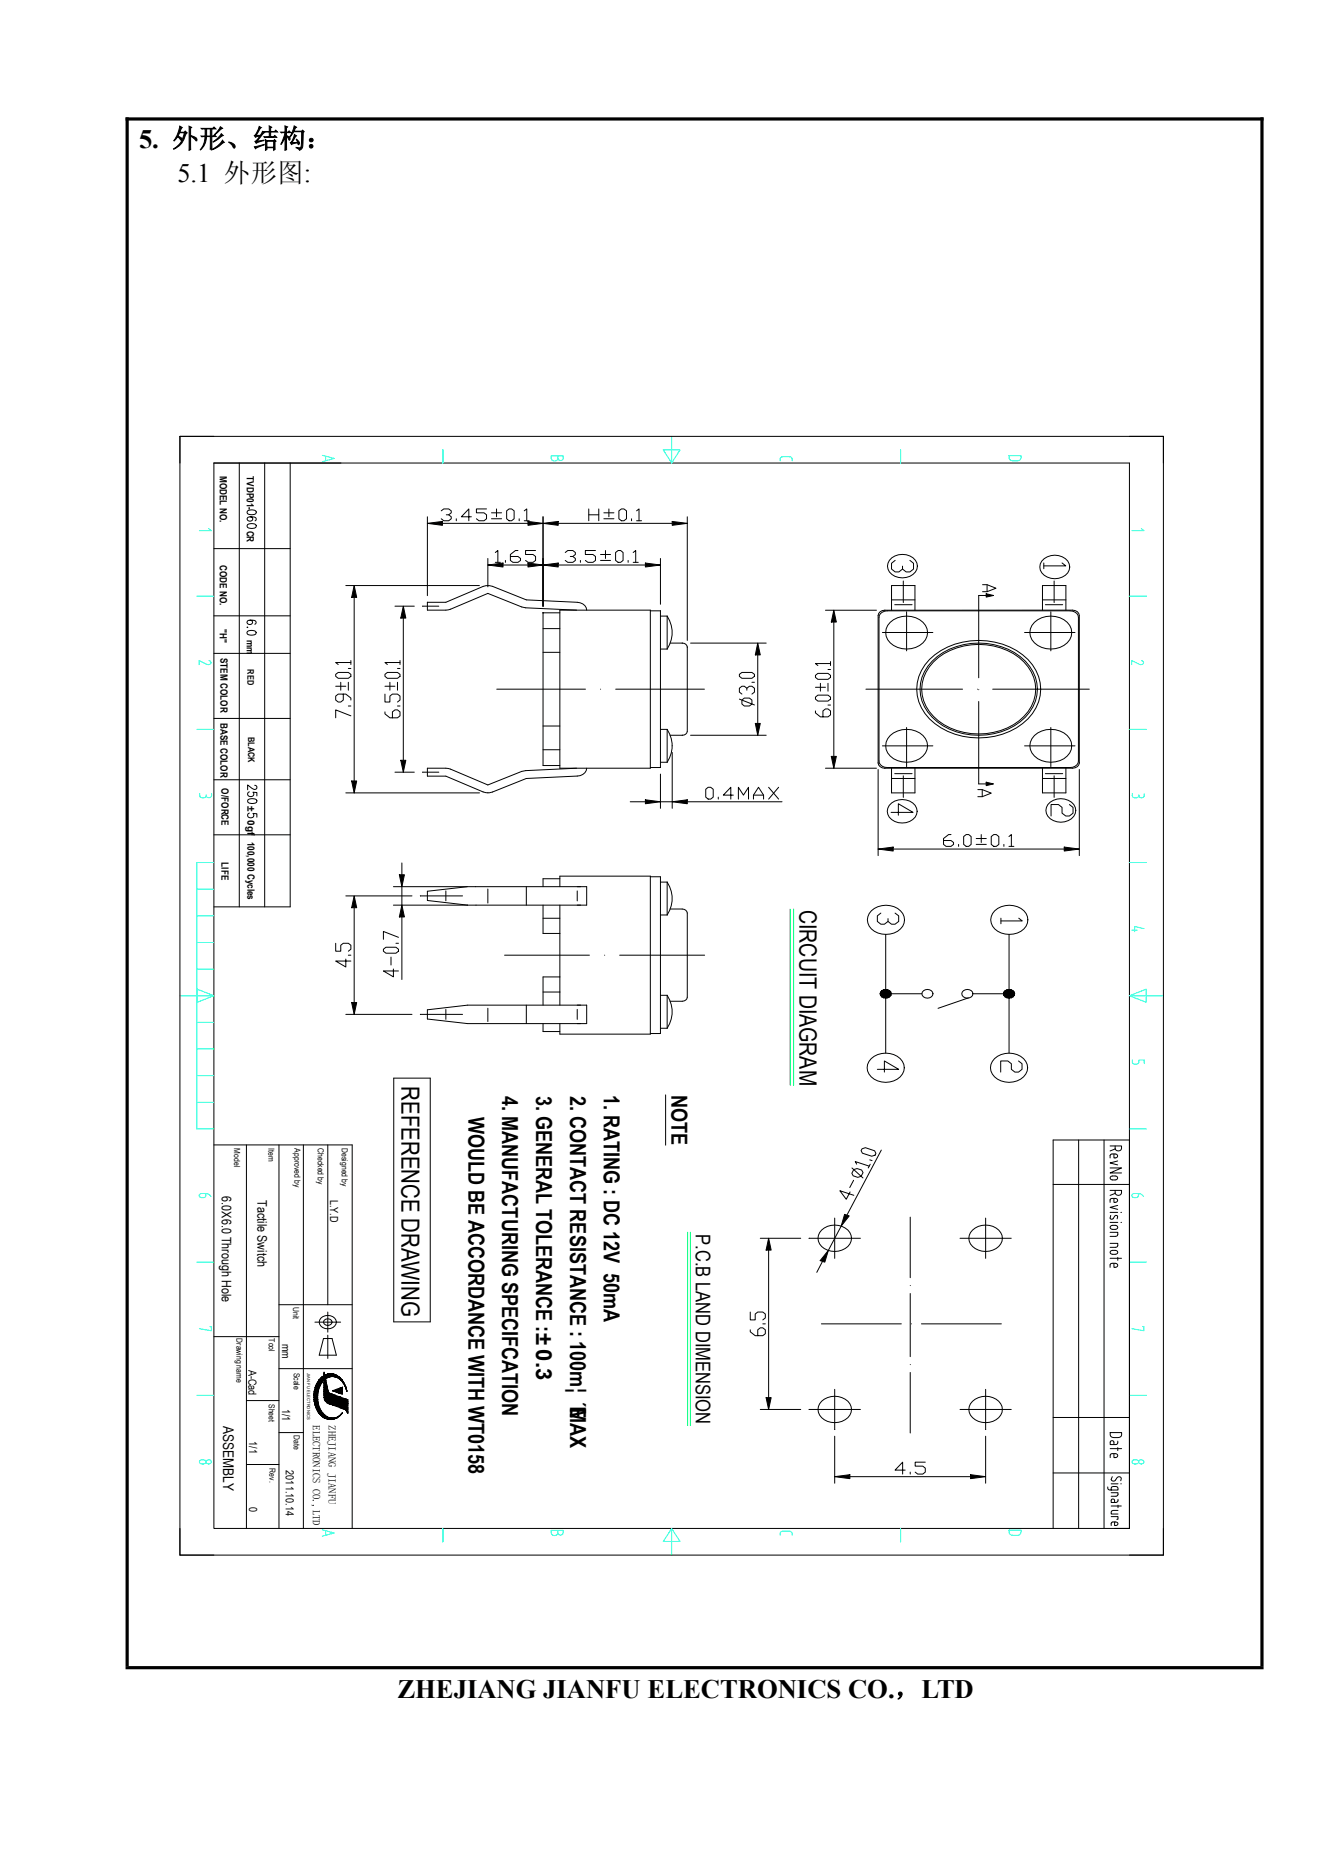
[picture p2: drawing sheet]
<svg xmlns="http://www.w3.org/2000/svg" width="210mm" height="297mm" viewBox="0 0 210 297" stroke-linecap="round" stroke-linejoin="round" font-family="sans-serif">
<g fill="none" stroke="#000" stroke-width=".16">
<path d="M28.6 69.4h156.4v177.9h-156.4zM34 73.6h145.6v169.4h-145.6zM38 73.6v70.6M42.1 73.6v70.6M46.1 73.6v70.6h-12.1M179.6 69.4h5.4v4.2M34 87.2h12.1M34 97.9h12.1M39.4 81.2l.5-.1a.68 .68 0 0 1 .8 .3v.1a.95 .95 0 0 1-1.4 0zM39.4 83.4l.5-.1a.68 .68 0 0 1 .8 .3v.1a.95 .95 0 0 1-1.4 0zM39.4 99.7h-.1v.1M39.8 98.6a.35 .35 0 0 1 .3 .2 .35 .35 0 0 1 0 .3 .4 .4 0 0 1-.6 .2 .4 .4 0 0 1 0-.7h.3a.68 .68 0 0 1 .9 .4l-.2 .2"/>
<path d="M39.8 82.2l.3 .1a.31 .31 0 0 1-.1 .5l-.3 .1a.39 .39 0 0 1-.4-.4 .93 .93 0 0 1 1.4 0l-.2 .3M55 93.1h21.2M56.3 93.1l.4 1.9h-.8zM56.3 95v29.2M62.8 96.4h3.1M64.1 96.4l.4 1.9h-.8zM64.1 98.3v22.6M67.2 96.4h2.6M67.9 83.2l2.4-.3v.6zM67.9 83.2h.1M67.9 82.2v12.5M70.1 81.2l.4-.3h.8l.4 .3v.3l-.4 .4h-.3"/>
<path d="M70.3 83.2h13.6M71.3 81.9l.4 .3v.3l-.4 .3h-.8l-.4-.3M72.5 82.5v.3M74.9 82.2h-1.6l1.2-1.3v1.9M77.3 80.9h-1.6v.6h1.2l.4 .4v.6l-.4 .3h-.8l-.4-.3M77.5 93.1h.1M77.6 94.3l-6.3 2.7h-3.4v-1.2h3l6.4-2.7 1 .1 5.4 2.2 8.1 .4a1.46 1.46 0 0 1 1.5 1.2M77.6 89.8l2.4-.3v.7zM77.6 89.8h.1M77.6 88.8v4.5M77.6 94.3l5.3 2.2 .7 .1 8.1 .4M77.6 94.3h.1"/>
<path d="M78.1 82.5h1.6M78.1 81.5h1.6M78.7 87.8l.4-.3v1.9M78.7 89.4h.8M78.9 80.9v1.3M80 89.8h3.9M80.4 89.1v.3M80.5 81.2l.4-.3h.4l.4 .3v1.3l-.4 .3h-.4l-.4-.3zM82.3 87.5h-.4l-.8 .7v.9l.4 .3h.8l.4-.3v-.3l-.4-.3h-1.2M82.5 82.5v.3M83.3 81.2l.4-.3v1.9M83.3 82.8h.8"/>
<path d="M83.9 82.9l2.4 .3-2.4 .3zM83.9 89.5l2.4 .3-2.4 .4zM85.1 87.5h-1.5v.7h1.1l.4 .3v.6l-.4 .3h-.7l-.4-.3M86.3 83.2l2.4-.3v.6zM86.3 89.8l2.4-.3v.7zM86.3 82.2v14.2M86.3 99.9h2.7M88.7 83.2h18.2M88.7 89.8h13.9M89 97.4h-2.7v24.3h2.7M89 97h14.4v25.1h-14.4zM89.9 87.8l.4-.3h.8l.4 .3v.4l-.4 .3h-.4"/>
<path d="M91.1 88.5l.4 .3v.3l-.4 .3h-.8l-.4-.3M92.3 89.1v.3M93.6 80.9v1.9M93.6 81.9h1.6M94.7 87.5h-1.6v.7h1.2l.4 .3v.6l-.4 .3h-.8l-.4-.3M95.2 80.9v1.9M95.5 89.1h1.6M95.5 88.2h1.6M96 82.5h1.6M96 81.5h1.6M96.3 87.5v1.3M96.8 80.9v1.3"/>
<path d="M97.9 87.8l.4-.3h.4l.4 .3v1.3l-.4 .3h-.4l-.4-.3zM98.4 81.2l.4-.3h.4l.4 .3v1.3l-.4 .3h-.4l-.4-.3zM99.9 89.1v.3M100.4 82.5v.3M100.7 87.8l.4-.3v1.9M100.7 89.4h.8M101.2 81.2l.4-.3v1.9M101.2 82.8h.8M102.6 89.5l2.4 .3-2.4 .4zM103.4 97.1h1.6v24.9h-1.6M105 88.8v7.3M105 89.8h.1"/>
<path d="M105 98h1.1M106.1 98a4.7 4.7 0 0 1 0 5.2M106.1 98v5.2M106.9 82.9l2.4 .3-2.4 .3zM109.3 82.2v19.6M109.3 83.2h.1M131.2 97h8.1M132.6 97l.4 1.9h-.8zM132.6 98.9v21.4M140 97.5l.7-.3 .4-.1h29a1.25 1.25 0 0 1 1.3 1.1v22.8a1.15 1.15 0 0 1-1.3 1h-29a1.22 1.22 0 0 1-1.4-1v-22.8zM141.5 98.9a3.8 3.8 0 0 1 5.6 .5 2.38 2.38 0 0 1-1.5 3.5 3.6 3.6 0 0 1-4.7-1.7 2.18 2.18 0 0 1 .6-2.3zM141.7 97v-3.9h3.8v3.9"/>
<path d="M141.7 95.4h3.8M141.8 88.7a2.66 2.66 0 0 1 4 .8 1.87 1.87 0 0 1-1.7 2.3 2.34 2.34 0 0 1-3-1.8l.3-.9zM142.2 96.1h2.8M142.3 89.1l-.6 .5v.9l.6 .4h.6l.6-.4M143.6 92.4v3.4M144.1 97.3v6.2M144.7 89.1l.5 .5v.9l-.5 .4h-.6l-.6-.4v-.5M156.2 93h.7l1.4 .5-1.4 .6h-.7M156.8 94.4l1.1 .3-1.1 .2zM156.8 94.7h-1.2v13.1M156.9 93v1.1M164.5 98.9a3.8 3.8 0 0 1 5.6 .5 2.38 2.38 0 0 1-1.6 3.5 3.6 3.6 0 0 1-4.7-1.7 2.18 2.18 0 0 1 .7-2.3z"/>
<path d="M165.6 89.2a2.65 2.65 0 0 1 4.4 .5 1.85 1.85 0 0 1-1.7 2.2 2.54 2.54 0 0 1-2.9-1.3v-.9zM165.7 97v-3.9h3.8v3.9M165.7 95.4h3.8M165.9 89.5v.9M166.2 96.1h2.7M167.1 97.3v6.2M167.6 92.4v3.4M168.8 89.5l.6 .5h-3.5M34 114.2h12.1M34 103.9h12.1M39.3 100.4l.6-.2a.64 .64 0 0 1 .8 .5 .95 .95 0 0 1-1.4 0zM53.4 107.2l.4-.3h1.6l.4 .3v.3l-.4 .3h-1.6l-.4-.3z"/>
<path d="M53.4 109.1h1.6M54.2 108.5v1.2M54.6 110.4v.9l-.4 .3h-.4l-.4-.3v-.6l.4-.3h1.2l.8 .6v.3M55.4 112.3h.4M55.4 106.3h.4M55.4 108.5v1.2M55.8 113.8l-2.4-.9v1.2M55.8 105.3h-2.4l.4 .4M55.8 105v.7M61.2 113.2v.3l.8 .6h1.2l.4-.3v-.6l-.4-.3h-.4l-.4 .3v.9M61.2 110.4v1.2h.8v-.9l.4-.3h.8l.4 .3v.6l-.4 .3M61.2 107.2l.4-.3h1.6l.4 .3v.3l-.4 .3h-1.6l-.4-.3z"/>
<path d="M61.2 109.1h1.6M62 108.5v1.2M63.2 112.3h.4M63.2 108.5v1.2M63.2 106.3h.4M63.6 105.3h-2.4l.4 .4M63.6 105v.7M79 109.6h14.1M86.3 103.7h2.7M86.3 115.4h2.7M86.3 119.2h2.7M95.5 109.6h.1"/>
<path d="M97.9 109.6h14.1M105 116h1.1M105 103.2h1.1M106.1 116a4.7 4.7 0 0 1 0 5.2M106.1 116v5.2M106.5 102.3h2a.74 .74 0 0 1 .8 .6M106.9 119.6v8.9M106.9 118.6h.1M109.3 102.9v13.4a.74 .74 0 0 1-.8 .6h-2M109.3 102.9h.1M109.8 102.3h12M109.8 116.9h12"/>
<path d="M117.5 107.2l.4-.3h1.6l.4 .3v.3l-.4 .3h-1.6l-.4-.3zM117.5 111.2l2.4 .9M117.9 111.3l.4-.3h.8l.4 .3v.6l-.4 .4h-.8l-.4-.4zM118.7 109.7v-.3l-.4-.3h-.4l-.4 .3v.6l.4 .4M118.7 109.4l.4-.3h.4l.4 .3v.6l-.4 .4M119.5 108.5h.4M120.1 115h.8l-.4 1.9zM120.5 102.3l.4 1.8h-.8zM120.5 104.1v10.9M129.6 113v.3l.8 .7h1.2l.4-.3v-.7l-.4-.3h-.4l-.4 .3v1M129.6 110.8l.4-.3h1.6l.4 .3v.4l-.4 .3h-1.6l-.4-.3zM129.6 107.4l.4-.3h1.6l.4 .3v.3l-.4 .3h-1.6l-.4-.3z"/>
<path d="M129.6 109.3h1.6M130.4 108.6v1.3M131.6 112.1h.4M131.6 108.6v1.3M131.6 106.4h.4M132 105.5h-2.4l.4 .3M132 105.2v.6M137.7 109.6h15.3M140.3 118.6h8M140.3 100.6h8M141.5 116.9a3.9 3.9 0 0 1 5.6 .6 2.37 2.37 0 0 1-1.5 3.4 3.6 3.6 0 0 1-4.7-1.7 2.22 2.22 0 0 1 .6-2.3zM144.1 115.7v6.2"/>
<path d="M147.8 104.9a11.6 11.6 0 0 1 15.6 0 6.6 6.6 0 0 1-.8 10.2 11.7 11.7 0 0 1-14.8-.8 6.5 6.5 0 0 1 0-9.4zM148.2 105.1a11 11 0 0 1 14.8 0 6.2 6.2 0 0 1-.8 9.7 11.1 11.1 0 0 1-14-.8 6.1 6.1 0 0 1 0-8.9zM148.4 105.2a10.7 10.7 0 0 1 14.4 0 6 6 0 0 1-.8 9.4 10.8 10.8 0 0 1-13.6-.7 5.9 5.9 0 0 1 0-8.7zM155.4 109.6h.1M155.6 111.5v13.1h1.2M155.6 109.7h.1M157.8 109.6h15.4M162.9 118.6h8M162.9 100.6h8M164.5 116.9a3.9 3.9 0 0 1 5.6 .6 2.37 2.37 0 0 1-1.6 3.4 3.6 3.6 0 0 1-4.7-1.7 2.22 2.22 0 0 1 .7-2.3zM167.1 115.7v6.2M34 132.7h12.1"/>
<path d="M34 124h12.1M39.4 127.1l.6-.1a.63 .63 0 0 1 .8 .4 .97 .97 0 0 1-1.4 0zM39.6 125.9a.4 .4 0 0 0-.2 .5 .4 .4 0 0 0 .5 .3 .39 .39 0 0 0 .4-.3 .39 .39 0 0 0-.1-.4h.6v.5M39.6 129.3a.4 .4 0 0 0-.2 .5 .4 .4 0 0 0 .5 .2 .39 .39 0 0 0 .4-.2 .39 .39 0 0 0-.1-.5l.6 .1v.5M40.5 124.9l.3 .2v.2l-.2 .2-.5-.1-.7-.6v.8M55 126.1h21.2M55.9 124.2h.8l-.4 1.9zM62.8 122.8h3.1M63.5 139.1h.8l-.4 1.9zM63.7 120.9h.8l-.4 1.9zM63.9 137.2v1.9M67.2 122.8h2.6"/>
<path d="M77.6 126.1h.1M89 139.7h-2.7v1.3M91.7 122.1l-8.1 .4-.7 .1-5.3 2.2-6.3-2.6-3.4-.1v1.3h3l5.9 2.5 1 .2 5.9-2.3 8.1-.4a1.46 1.46 0 0 0 1.5-1.3M100.2 127.5h2.4M102.6 127.2l2.4 .3-2.4 .3zM103.4 139.4h1.6v24.9h-1.6M105 123.1v5.4M105 127.5h1.9M105 121.2h1.1M106.9 127.5l2.4-.3v.6zM109.3 127.5h15M112.2 125.5l.4-.3h.4l.4 .3v1.2l-.4 .4h-.4l-.4-.4z"/>
<path d="M114.2 126.7v.4M116.6 126.4h-1.6l1.2-1.2v1.9M117.4 127.1v-1.9l.8 1.2 .8-1.2v1.9M119.8 127.1v-.7l.8-1.2 .8 1.2v.7M119.8 126.4h1.6M122.2 125.2l1.6 1.9M123.8 125.2l-1.6 1.9M131.2 122.1h8.1M132.2 120.3h.8l-.4 1.8zM139.6 135l2.4-.3v.6zM139.6 121.3v-23.4a.98 .98 0 0 1 1.1-.9h29.8a.98 .98 0 0 1 1.1 .8v23.5M139.6 121.3a.98 .98 0 0 0 1.1 .8h29.8a.98 .98 0 0 0 1.1-.8"/>
<path d="M139.6 122.3v13.7M139.6 135h.1M139.6 121.3h.1M141.4 128.1a2.65 2.65 0 0 1 4.3 .4 1.86 1.86 0 0 1-1.7 2.3 2.36 2.36 0 0 1-2.9-1.8zM141.7 129.2h3.5l-2.4-1.4v1.8M141.7 122.1v4h3.8v-4M141.7 123.8h3.8M142 135h27.2M142.2 123h2.8M143.6 123.3v3.5M151.2 132.7h-.4l-.8 .6v1l.4 .3h.8l.4-.3v-.3l-.4-.4h-1.2M152.4 134.3v.3"/>
<path d="M153.2 133l.4-.3h.4l.4 .3v1.3l-.4 .3h-.4l-.4-.3zM155.2 134.3h1.6M155.2 133.3h1.6M155.5 125.5h.7l1.4 .6-1.4 .6h-.7M156 132.7v1.3M156.2 125.5v1.2M156.8 124.4l1.1 .2-1.1 .3zM157.6 133l.4-.3h.4l.4 .3v1.3l-.4 .3h-.4l-.4-.3zM159.6 134.3v.3M160.4 133l.4-.3v1.9M160.4 134.6h.8M165.7 122.1v4h3.8v-4"/>
<path d="M165.7 123.8h3.8M166.2 123h2.7M166.6 127.9a2.65 2.65 0 0 1 4.3 .5 1.86 1.86 0 0 1-1.6 2.3 2.36 2.36 0 0 1-3-1.8zM167.6 123.3v3.5M169.2 134.7l2.4 .3-2.4 .3zM170 127.9l.6 .5v.9l-.6 .4h-.6l-.6-.4v-.9l-.5-.5h-1.2v1.8M171.6 122.3v13.7M171.6 121.3h.1M53.4 150v1.2h.8v-.9l.4-.3h.8l.4 .3v.6l-.4 .3M55 152.5v1.2l-1.6-.9h2.4M55 142.4h10.5M55.4 151.9h.4"/>
<path d="M55.9 159.4h.8l-.4 1.9zM56.3 142.4l.4 1.9h-.8zM56.3 144.3v15.1M61 150.9l.4-.3h1.5l.4 .3v.3l-.4 .4h-1.5l-.4-.4zM62.2 152.2v1.2M62.5 154.1v1.2l-1.5-.9h2.3M62.5 141h11.8M62.5 143.9h30.8v-2.9h-19l-6.4 .7v1.5l6.4 .7M62.9 150h.4M63.3 149l-2.3-.9v1.2M63.9 143.9l.4 1.9h-.8zM63.9 141v2.9"/>
<path d="M63.9 145.8v9.9M66.8 142.4h6.7M70.9 141.7v1.5M77.6 141.3v2.3M80.2 151.9h13.5M83.7 141v2.9M83.7 159.8v2.9M86.3 143.9v4.5h2.7M86.3 146h2.7M86.3 157.7h2.7M89 155.3h-2.7v4.5M89 141v-1.7h14.4v25.1h-14.4v-1.7"/>
<path d="M89 143.9v15.9M91.8 141.7v1.5M96.1 151.9h.1M98.5 151.9h13.5M105 140.3h1.1M105 145.5h1.1M105 158.2h1.1M106.1 140.3a4.7 4.7 0 0 1 0 5.2M106.1 158.2a4.7 4.7 0 0 1 0 5.3M106.1 140.3v5.2M106.1 158.2v5.3M106.5 144.5h2a.76 .76 0 0 1 .8 .7v13.4a.77 .77 0 0 1-.8 .6h-2"/>
<path d="M138.5 144.8a3.4 3.4 0 0 1 5 .4 2.12 2.12 0 0 1-1.4 3.1 3.2 3.2 0 0 1-4.1-1.5 1.98 1.98 0 0 1 .5-2zM139.9 158h.9l-.8 .3zM140 157.7l.8 .3h-.9zM140 158.3l.8-.3-.6 .5zM140 145.2l-.5 .4v.9l.5 .4h.6l.6-.4M140.2 157.5l.3-.1 .3 .6zM140.2 157.5l.6 .5-.8-.3zM140.2 158.5l.6-.5-.3 .6zM140.5 157.4l.3-.1v.7zM140.8 158l.3 .6-.3 .1zM140.8 158l.6 .5-.3 .1zM140.8 158l.8 .3-.2 .2z"/>
<path d="M140.8 158h.9l-.1 .3zM140.8 158l.8-.3 .1 .3zM140.8 158l.6-.5 .2 .2zM140.8 157.3l.3 .1-.3 .6zM140.8 158v.7l-.3-.1zM140.8 158h5.8M140.8 148.6v18.8M141.1 157.4l.3 .1-.6 .5zM142.3 145.2l.6 .4v.9l-.6 .4h-.6l-.5-.4v-.4M146.8 157.5a.85 .85 0 0 1 1-.1 .85 .85 0 0 1 .5 .9 .94 .94 0 0 1-1 .4 .94 .94 0 0 1-.7-.7zM153.2 157.5a.93 .93 0 0 1 1.5 .5 .91 .91 0 0 1-.9 .7 .91 .91 0 0 1-.9-.7zM154 158.7l-4.9 1.6"/>
<path d="M154.7 158h5.7M158.1 144.8a3.4 3.4 0 0 1 5 .4 2.12 2.12 0 0 1-1.4 3.1 3.2 3.2 0 0 1-4.1-1.5 1.98 1.98 0 0 1 .5-2zM159.1 146v.9M159.5 158h.9l-.8 .3zM159.6 157.7l.8 .3h-.9zM159.6 158.3l.8-.3-.6 .5zM159.8 157.5l.3-.1 .3 .6zM159.8 157.5l.6 .5-.8-.3zM159.8 158.5l.6-.5-.3 .6zM160.1 157.4l.3-.1v.7zM160.4 158l.4 .6-.4 .1zM160.4 158l.6 .5-.2 .1z"/>
<path d="M160.4 158l.8 .3-.2 .2zM160.4 158h.9l-.1 .3zM160.4 158l.8-.3 .1 .3zM160.4 158l.6-.5 .2 .2zM160.4 157.3l.4 .1-.4 .6zM160.4 158v.7l-.3-.1zM160.4 148.6v18.8M160.8 157.4l.2 .1-.6 .5zM162 146l.5 .4h-3.4M55 161.3h10.5M62.6 171.4h5.8v38.8h-5.8zM66.8 161.3h6.7"/>
<path d="M67.9 160.6l6.4-.8h19v2.9h-19l-6.4-.7zM70.9 160.5v1.6M77.6 160.3v2.1M86.3 162.7v1.3h2.7M91.8 160.5v1.6M105 163.5h1.1M105.8 174.1v8M138.5 168.3a3.4 3.4 0 0 1 5 .5 2.1 2.1 0 0 1-1.4 3.1 3.2 3.2 0 0 1-4.2-1.6 1.94 1.94 0 0 1 .6-2zM139.5 170h3.4l-2.3-1.3v1.8M158.1 168.3a3.4 3.4 0 0 1 5 .5 2.1 2.1 0 0 1-1.4 3.1 3.2 3.2 0 0 1-4.2-1.6 1.94 1.94 0 0 1 .6-2zM161.9 168.7l.6 .4v.9l-.6 .5h-.6l-.5-.5v-.9l-.6-.4h-1.1v1.8M34 182h22v61"/>
<path d="M39.2 182v61M44.4 182v61M48.2 182v61M52.1 182v25.4M120.9 196.9h6.4M122.2 196.9l.4 1.9h-.8zM122.2 198.8v23.4M128.6 196.9h8.2M130.6 195.6a2.96 2.96 0 0 1 4.7 .8 2.1 2.1 0 0 1-2 2.5 2.57 2.57 0 0 1-3.3-2l.3-.9zM131.7 198.8l-.6 1.9-.7-.3zM132.7 193.7v6.4M133.7 194.9l-2 3.9"/>
<path d="M133.7 194.9h.1M134.3 193.1l.7 .2-1.3 1.6zM135.1 189.5l-.6 1.2-1-1.4 2.2 .7M135.4 185.7l1.8 1.6M135.7 187.7l-.6 1.1M135.7 186l.5-.2 .8 .2 .2 .4-.3 .6-.5 .2-.8-.3-.2-.3zM136.2 185.1l-.2-.4 2.2 .7M137 182.7l.6-.2 1.4 .5 .3 .4-.2 .3-.5 .1-1.5-.4-.2-.5zM138.3 184.4l.3 .1M138.3 185.1l-.3 .6M140.1 182.9l-5.5 10.3M144.7 193.5v9.6"/>
<path d="M152.6 196.9h8.2M154.6 195.6a2.96 2.96 0 0 1 4.7 .8 2.13 2.13 0 0 1-2 2.5 2.6 2.6 0 0 1-3.3-2l.3-.9zM156.7 193.7v6.4M167.4 188.3h12.2M171.5 181.3v61.7M175.5 181.3v61.7M176.5 182.2h1.8v.4a.52 .52 0 0 1-.5 .4 .52 .52 0 0 1-.5-.4v-.4M176.5 185.7h1.8l-1.8 .8h1.8M176.5 189.3h1.8v.4a.52 .52 0 0 1-.5 .4 .52 .52 0 0 1-.5-.4v-.4M176.5 195.9h1.2v.4l-.2 .2-1 .1M176.5 197.7h1.2v.3l-.2 .3h-1M176.5 192.8h1.2"/>
<path d="M176.5 194.4h1.2M176.5 187.1l.4-.1h.6l.1 .1v.3a.75 .75 0 0 1-1.1-.1zM176.5 195a.77 .77 0 0 1 1.2 .2l-.1 .1a.77 .77 0 0 1-1.1-.1zM176.5 199l.8-.2 .3 .2 .1 .1-.2 .3h-.6l-.4-.1zM176.6 193.2l-.1 .5 .1 .1h.4l.4-.6 .2 .1 .1 .1-.1 .4M177.1 183.5v.6a.39 .39 0 0 0 .4 0 .39 .39 0 0 0 .1-.5 .87 .87 0 0 0-1.1 .1v.4M177.1 190.5v.7a.39 .39 0 0 0 .4-.1 .39 .39 0 0 0 .1-.4 .91 .91 0 0 0-1.1 .1v.4M177.3 182.7l-.8 .3M177.3 189.7l-.8 .4M177.7 184.6l-1.2 .3 1.2 .3M177.7 191.7l-1.2 .3 1.2 .3M177.7 199.9v.5"/>
<path d="M178.2 192.8h.1M178.2 194.4h.1M34 212.5h10.4M44.4 207.4h11.6M44.4 217.6h11.6M50.1 210.2h4.1M50.4 220h.7zM50.4 220l.6 .2h-.7zM50.4 219.9l.7 .1h-.7zM50.5 219.7l.7 .2h-.8zM50.7 219.4h.8zM50.7 219.4l.6 .3h-.8z"/>
<path d="M50.7 219.4l.2-.2 .6 .2zM50.7 219.4h.8h-.8zM51 209.6a1.45 1.45 0 0 1 2.5 .6 1.41 1.41 0 0 1-1.4 1.1 1.41 1.41 0 0 1-1.4-1.1zM51 219.1l.5 .1h-.6zM51.1 219h.4zM51.1 219l.4 .1h-.5zM51.2 218.9h.3zM51.3 218.9h.2zM51.3 218.9l.2-.2v.2zM51.4 212.8h1.4l.7 2.7h-2.8zM51.5 209.9a.66 .66 0 0 1 .8-.2 .66 .66 0 0 1 .4 .8 .66 .66 0 0 1-.8 .2 .66 .66 0 0 1-.4-.8zM51.5 218.2l.1 .2z"/>
<path d="M51.5 218.4h.1M51.5 218.5h.1M51.5 218.5l.1 .2h-.1zM51.5 218.7h.1M51.5 218.7h.1zM51.5 218.7l.2 .2zM51.5 218.9h.2zM51.5 218.9l.2 .1zM51.5 219h.2zM51.5 219l.2 .1zM51.5 219.1l.2 .1h-.2zM51.5 219.2l.1 .2z"/>
<path d="M51.5 219.4h.1M51.5 219.4h.3zM51.5 219.4l.3 .3h-.3zM51.5 219.7l.4 .2h-.4zM51.5 219.9l.4 .1h-.4zM51.5 220h.4zM51.5 220l.5 .2h-.5zM51.6 219.4l.1-.2 .1 .2zM51.6 218.7l.4-.2 1.5 .2zM51.6 218.7h2zM51.6 218.7l2.2 .2h-2.1zM51.6 218.8h2.2"/>
<path d="M51.7 218.9h.8zM51.7 218.9h.7zM51.7 218.9l.5 .1zM51.7 219h.4zM51.7 219l.3 .1zM51.7 219.1h.3l-.3 .1zM52 218.5h1.1zM52.1 218.5h.9zM52.1 208.6v3.2M52.1 212.3v3.7M53 218.9h.9zM53.1 218.9h.8z"/>
<path d="M53.4 218.9l.6 .1zM53.5 219h.5zM53.6 219h.4zM53.6 219h.5zM53.6 219l.5 .1zM53.8 219.1l.4 .1h-.3zM53.9 219.2l.5 .2zM54.1 219.4h.3zM54.2 219.4h.2zM54.2 219.4l.4 .3h-.1zM54.5 219.7l.2 .2zM54.5 219.9l.2 .1z"/>
<path d="M54.6 220h.1zM54.6 220l.2 .2zM119.3 211.4v.4l.8 .6h1.2l.4-.3v-.7l-.4-.3h-.4l-.4 .3v1M119.3 208.6v1.3h.8v-1l.4-.3h.8l.4 .3v.6l-.4 .4M121.3 210.5h.4M130.6 210.5h12.7M130.8 200.6l-1 1.7M144.7 205.7v10M144.7 218.2v9.6M144.7 204.4h.1M144.7 217h.1M144.9 210.5h.1"/>
<path d="M146.5 210.5h12.7M176.5 200.1h1.8M177.1 200.9v.6a.41 .41 0 0 0 .4-.1 .41 .41 0 0 0 .1-.4 1.1 1.1 0 0 0-1-.1l-.1 .6M39.2 222.7h5.2M39.2 232.8h5.2M44.4 227.8h3.8M49.9 221.9l.6 .2h-.6zM49.9 222.1l.6 .1zM49.9 221.7l.6 .2h-.6zM49.9 222.2l.6 .3h-.6zM49.9 222.5h.6zM49.9 222.5l.6 .1z"/>
<path d="M49.9 222.6l.6 .2h-.6zM49.9 221.5l.6 .2h-.6zM49.9 221.4l.6 .1zM49.9 222.8h.6zM50 221.2h.6zM50 221.2l.6 .2h-.7zM50 222.8l.6 .2h-.6zM50 221.1l.6 .1zM50 223l.6 .2h-.6zM50 223.2h.6zM50 223.2l.7 .2h-.6zM50 220.9l.6 .2h-.6z"/>
<path d="M50.1 223.4l.7 .4h-.6zM50.1 220.7l.6 .2h-.7zM50.1 220.6h.7zM50.1 220.6l.6 .1h-.6zM50.2 220.4l.6 .2h-.7zM50.2 223.8l.7 .2h-.6zM50.3 220.2l.6 .2h-.7zM50.3 224l.7 .1h-.6zM50.4 224.1l.7 .3h-.6zM50.5 224.4l.6 .1h-.5zM50.6 224.5l.7 .1h-.6zM50.7 224.6h.6z"/>
<path d="M50.7 224.6l.7 .1zM50.7 224.7l.8 .2h-.7zM50.8 224.9h.7zM50.9 224.9l.8 .1h-.7zM51 225l.7 .1zM51.1 225.1l.8 .1h-.7zM51.2 225.2h.8zM51.2 225.2l.9 .1zM51.3 225.3l1 .1h-.8zM51.5 225.4h.9zM51.5 220.2l.5 .2h-.5zM51.5 220.4l.5 .2h-.5z"/>
<path d="M51.5 220.6h.5zM51.5 220.6l.6 .1h-.6zM51.5 220.7l.6 .2h-.6zM51.5 220.9l.7 .2h-.7zM51.5 221.1l.7 .1zM51.5 221.2h.7zM51.5 221.2l.7 .2h-.7zM51.5 221.4l.9 .1zM51.5 221.5l1.4 .2h-1.4zM51.5 221.7l1.9 .2h-1.9zM51.5 221.9l2.7 .2h-2.7zM51.5 222.1l2.8 .1z"/>
<path d="M51.5 222.2l3.6 .3h-3.5zM51.5 225.4h1.1zM51.5 222.2h2.8M51.6 222.5h3.6zM51.6 222.5h3.7M51.6 222.5l3.7 .1zM51.6 225.4l1.2 .1zM51.6 222.6l3.7 .2h-3.6zM51.6 225.5h1.8zM51.7 225.5l1.5 .1h-1.2zM51.7 222.8h3.6zM51.7 222.8h3.6"/>
<path d="M51.7 222.8l3.6 .2h-3.3zM52 223l3.3 .2h-3zM52 223.1h3.3M52 225.6l.9 .1zM52.2 225.7h.7zM52.3 223.2h3zM52.3 223.2h3M52.3 223.2l3 .2h-2.4zM52.8 225.5h.7zM52.9 221.1l.6-.2 .9 .2zM52.9 221.1l1.5 .1zM52.9 223.4l2.4 .4h-1.2z"/>
<path d="M53 221.2h1.4zM53.1 221.2h1.3zM53.2 221.2l1.2 .2h-.6zM53.2 225.4h.3zM53.3 225.4h.3zM53.4 225.4l.3-.1-.1 .1zM53.5 220.9l.6-.2 .3 .2zM53.7 225.3h.1zM53.7 225.2h.2zM53.8 221.4l.6 .1zM53.8 225.2l.2-.1zM54 221.5h.4v.2z"/>
<path d="M54 225.1l.1-.1zM54.1 223.8l1.2 .2h-.8zM54.1 225l.1-.1zM54.1 220.7l.3-.1v.1zM54.2 224.9l.2-.2zM54.2 224.9h.1M54.4 220.6h.1M54.4 224.6h.1M54.4 224.6v.1zM54.5 224l.8 .1zM54.7 220.2l.2 .2zM54.8 220.4l.2 .2z"/>
<path d="M54.9 224.1l.4 .3h-.2zM54.9 220.6h.1M54.9 220.6h.1zM54.9 220.6l.1 .1zM55 220.7l.1 .2zM55 220.9l.2 .2zM55.1 224.4l.2 .1zM55.1 221.1l.1 .1zM55.1 221.2h.1M55.2 224.5l.1 .1zM55.3 224.6h.1M120.9 224.1h6.4"/>
<path d="M121.8 222.2h.8l-.4 1.9zM128.6 224.1h8.2M130.6 222.8a2.96 2.96 0 0 1 4.7 .8 2.28 2.28 0 0 1-2.6 2.6 2.28 2.28 0 0 1-2.6-2.6zM132.7 234.8l2.4-.3v.6zM132.7 220.9v6.4M132.7 228.4v7.4M132.7 234.8h.1M132.7 227.3h.1M135.1 234.8h19.2M143.9 233.7h-1.6l1.2-1.2v1.9M144.7 234.1v.3M147.1 232.5h-1.6v.6h1.2l.4 .3v.7l-.4 .3h-.8l-.4-.3"/>
<path d="M152.6 224.1h8.2M154.3 234.5l2.4 .3-2.4 .3zM154.6 222.8a2.96 2.96 0 0 1 4.7 .8 2.3 2.3 0 0 1-2.6 2.6 2.3 2.3 0 0 1-2.6-2.6zM156.7 220.9v6.4M156.7 228.4v7.4M156.7 227.3h.1M167.4 225.4h12.2M167.4 234.2h12.2M176.1 236.4l.1 .4 .2 .1h1.3v-.3l-.3-.3h-.4l-.3 .1v.5M176.5 227.8h1.8l-.1 .6a1.48 1.48 0 0 1-1.6 0zM176.5 230.3h1.8M176.7 237.3h1l-.1 .5-.9 .1"/>
<path d="M176.7 235.9h1M176.7 239.4h1.6M176.8 234.8l-.1 .4a.38 .38 0 0 0 .3 .3 .38 .38 0 0 0 .3-.2l.3-.4a.38 .38 0 0 1 .4-.1 .38 .38 0 0 1 .3 .3l-.1 .3M177.1 231.1v.7a.4 .4 0 0 0 .4-.1 .4 .4 0 0 0 .1-.4 .91 .91 0 0 0-1.1 .1v.4M177.7 229.1v.3l-.2 .3h-1l.1-.6h.4l.1 .6M177.7 230.2v.4M177.7 238.4l-.1 .4-.9 .1v-.5h.4l.1 .5M177.7 239.3v.4M178.2 235.9h.1M28.6 243v4.3h5.4M167.4 243v-61.7h12.2v61.7h-2.4M176.7 241.1h1v.5h-.2"/>
<path d="M177.2 242v.5a.35 .35 0 0 0 .4 0 .35 .35 0 0 0 .1-.4 .79 .79 0 0 0-1 .1v.3M177.7 240.1h-.7l-.3 .3v.3h1M185 243v4.3h-5.4"/>
</g>
<g fill="none" stroke="#0ff" stroke-width=".16">
<path d="M51.2 72.4l1.9 .5-1.9 .5M51.8 72.6v.7M70.4 73.6v-2.1v2.1M88.7 72.5v.4a.55 .55 0 0 1-.5 .4 .55 .55 0 0 1-.6-.4v-.4h1.9v.4a.43 .43 0 0 1-.4 .3 .43 .43 0 0 1-.4-.3M105.5 71.5h2.6l-1.3 2.1zM106.8 69.4v4.2M124 73.3l.1-.5a1.91 1.91 0 0 1 1.6-.2l.2 .2v.5M143.2 73.6v-2.1v2.1M160.4 72.4h1.9l-.1 .6a1.49 1.49 0 0 1-1.7 0zM31.3 94.8h2.7M33.2 84l.4 .4h-1.9M179.6 94.8h2.7"/>
<path d="M181.4 84l.5 .4h-1.9M31.3 116h2.7M33.2 105l.3 .4a.45 .45 0 0 1-.6 .2l-1.3-.6v.7M179.6 116h2.7M181.5 105l.3 .4a.44 .44 0 0 1-.6 .2l-1.3-.6v.7M31.7 126.2a.55 .55 0 0 0 .4 .6 .55 .55 0 0 0 .7-.3M32.8 126.4v.1M33.6 126.2v.3a.43 .43 0 0 1-.4 .3 .43 .43 0 0 1-.4-.3M34 137.1h-2.7v42.4h2.7M179.6 137.1h2.7M180 126.2a.55 .55 0 0 0 .4 .6 .55 .55 0 0 0 .7-.3M181.1 126.4v.1"/>
<path d="M181.9 126.2v.3a.44 .44 0 0 1-.4 .3 .44 .44 0 0 1-.4-.3M28.6 158.3h5.4M31.3 154.1h2.7M31.3 149.9h2.7M31.3 145.6h2.7M31.3 141.4h2.7M31.3 157.3l2.7 1-2.7 1.1zM179.6 158.3l2.6-1v2.1zM179.6 158.3h5.4M180 147.9h.8M181.9 147.6l-1.5-.3v.8M31.3 162.6h2.7"/>
<path d="M31.3 166.8h2.7M31.3 171h2.7M31.3 175.3h2.7M179.6 179.5h2.7M180 168.5a.55 .55 0 0 0 .4 .7 .55 .55 0 0 0 .7-.3v-.4h.8v.6M32.7 189.8a.56 .56 0 0 1-.4 .7 .56 .56 0 0 1-.7-.4l.1-.2a1.45 1.45 0 0 1 1.8 .4M181 189.8a.56 .56 0 0 1-.3 .6 .56 .56 0 0 1-.7-.1v-.4a1.45 1.45 0 0 1 1.8 .4M31.3 200.7h2.7M33.4 210.9h.2v.7l-1.9-.3M179.6 200.7h2.7M181.7 210.9h.2v.7l-1.9-.3M31.3 221.8h2.7"/>
<path d="M31.7 232.3l.4-.2a.42 .42 0 0 1 .5 .1 .42 .42 0 0 1 .1 .4l-.4 .2a.43 .43 0 0 1-.4-.1 .43 .43 0 0 1-.2-.4zM32.8 232.3a.41 .41 0 0 1 .5-.2 .41 .41 0 0 1 .2 .5 .41 .41 0 0 1-.5 .1 .41 .41 0 0 1-.2-.4zM179.6 221.8h2.7M180 232.3l.4-.2a.41 .41 0 0 1 .4 .1 .41 .41 0 0 1 .2 .4l-.4 .2a.43 .43 0 0 1-.5-.1 .43 .43 0 0 1-.1-.4zM181.1 232.3a.41 .41 0 0 1 .5-.2 .41 .41 0 0 1 .2 .5 .41 .41 0 0 1-.5 .1 .41 .41 0 0 1-.2-.4zM51.2 243.2l1.9 .5-1.9 .5M51.8 243.4v.7M70.4 245.1v-2.1v2.1M88.7 243.3v.4a.55 .55 0 0 1-.5 .5 .55 .55 0 0 1-.6-.5v-.4h1.9v.4a.43 .43 0 0 1-.4 .4 .43 .43 0 0 1-.4-.4M106.8 243l1.3 2.1h-2.6zM106.8 243v4.3M124 244.1l.1-.5a1.76 1.76 0 0 1 1.6-.1l.2 .1v.5"/>
<path d="M143.2 245.1v-2.1v2.1M160.4 243.3h1.9l-.1 .6a1.49 1.49 0 0 1-1.7 0z"/>
</g>
<path d="M125.6 144.5v28.1M126.2 144.5v28.1M109.3 195.9v30.7M109.8 195.9v30.7" fill="none" stroke="#0f0" stroke-width=".16"/>
<g fill="#000">
<path d="M56.3 93.1l.4 1.9h-.8zM64.1 96.4l.4 1.9h-.8zM67.9 83.2l2.4-.3v.6zM77.6 89.8l2.4-.3v.7zM83.9 82.9l2.4 .3-2.4 .3zM83.9 89.5l2.4 .3-2.4 .4zM86.3 83.2l2.4-.3v.6zM86.3 89.8l2.4-.3v.7zM102.6 89.5l2.4 .3-2.4 .4zM106.9 82.9l2.4 .3-2.4 .3zM132.6 97l.4 1.9h-.8zM156.8 94.4l1.1 .3-1.1 .2z"/>
<path d="M120.5 102.3l.4 1.8h-.8zM120.1 115h.8l-.4 1.9zM55.9 124.2h.8l-.4 1.9zM63.5 139.1h.8l-.4 1.9zM63.7 120.9h.8l-.4 1.9zM102.6 127.2l2.4 .3-2.4 .3zM106.9 127.5l2.4-.3v.6zM132.2 120.3h.8l-.4 1.8zM139.6 135l2.4-.3v.6zM156.8 124.4l1.1 .2-1.1 .3zM169.2 134.7l2.4 .3-2.4 .3zM56.3 142.4l.4 1.9h-.8z"/>
<path d="M55.9 159.4h.8l-.4 1.9zM63.9 143.9l.4 1.9h-.8zM139.9 158h.9l-.8 .3zM140 157.7l.8 .3h-.9zM140 158.3l.8-.3-.6 .5zM140.2 157.5l.6 .5-.8-.3zM140.2 158.5l.6-.5-.3 .6zM140.2 157.5l.3-.1 .3 .6zM140.8 158v.7l-.3-.1zM140.8 158l.3 .6-.3 .1zM140.5 157.4l.3-.1v.7zM140.8 158l.6 .5-.3 .1z"/>
<path d="M140.8 157.3l.3 .1-.3 .6zM140.8 158l.8 .3-.2 .2zM141.1 157.4l.3 .1-.6 .5zM140.8 158h.9l-.1 .3zM140.8 158l.6-.5 .2 .2zM140.8 158l.8-.3 .1 .3zM159.5 158h.9l-.8 .3zM159.6 157.7l.8 .3h-.9zM159.6 158.3l.8-.3-.6 .5zM159.8 157.5l.6 .5-.8-.3zM159.8 158.5l.6-.5-.3 .6zM159.8 157.5l.3-.1 .3 .6z"/>
<path d="M160.4 158v.7l-.3-.1zM160.4 158l.4 .6-.4 .1zM160.1 157.4l.3-.1v.7zM160.4 158l.6 .5-.2 .1zM160.4 157.3l.4 .1-.4 .6zM160.4 158l.8 .3-.2 .2zM160.8 157.4l.2 .1-.6 .5zM160.4 158h.9l-.1 .3zM160.4 158l.6-.5 .2 .2zM160.4 158l.8-.3 .1 .3zM122.2 196.9l.4 1.9h-.8zM134.3 193.1l.7 .2-1.3 1.6z"/>
<path d="M50.4 220h.7zM50.4 220l.6 .2h-.7zM50.4 220h.7l-.1 .2zM50.4 219.9l.7 .1h-.7zM50.4 219.9h.8l-.1 .1zM50.5 219.7l.7 .2h-.8zM50.5 219.7h.8l-.1 .2zM50.7 219.4h.8zM50.7 219.4l.6 .3h-.8zM50.7 219.4h.8l-.2 .3zM50.7 219.4h.8h-.8zM50.7 219.4l.2-.2 .6 .2z"/>
<path d="M50.9 219.2h.6v.2zM51 219.1l.5 .1h-.6zM51 219.1h.5v.1zM51.1 219l.4 .1h-.5zM51.1 219h.4v.1zM51.1 219h.4zM51.2 218.9l.3 .1zM51.2 218.9h.3zM51.3 218.9h.2zM51.5 218.2l.1 .2zM51.5 218.5l.1 .2h-.1zM51.5 218.5l.1 .2z"/>
<path d="M51.5 218.7h.1zM51.3 218.9l.2-.2v.2zM51.5 218.7l.2 .2h-.2zM51.5 218.7l.2 .2zM51.5 218.9h.2zM51.5 218.9l.2 .1zM51.5 219h.2zM51.5 219l.2 .1zM51.5 219.1l.2 .1h-.2zM51.5 219.1h.2v.1zM51.5 219.2l.1 .2zM51.5 219.2h.2l-.1 .2z"/>
<path d="M51.5 219.4h.3zM51.5 219.4l.3 .3h-.3zM51.5 219.4h.3v.3zM51.5 219.7l.4 .2h-.4zM51.5 219.7h.3l.1 .2zM51.5 219.9l.4 .1h-.4zM51.5 219.9h.4v.1zM51.5 220h.4zM51.5 220l.5 .2h-.5zM51.5 220h.4l.1 .2zM51.6 219.4h.2zM51.6 218.7h2z"/>
<path d="M51.7 218.9h.8zM51.7 218.9h1.3zM51.7 218.9h.7zM51.7 218.9l.5 .1zM51.7 219h.4zM51.7 219h.5zM51.7 219l.3 .1zM51.7 219h.4l-.1 .1zM51.7 219.1h.3l-.3 .1zM51.6 219.4l.1-.2 .1 .2zM51.6 218.7l.4-.2 1.5 .2zM52 218.5h1.1l.4 .2z"/>
<path d="M52 218.5h1.1zM52.1 218.5h1zM52.1 218.5h.9zM53 218.9h.9zM53.1 218.9h.8zM53.4 218.9l.6 .1zM53.5 219h.5zM53.6 219h.4zM53.6 219h.5zM53.6 219l.5 .1zM53.8 219.1l.4 .1h-.3zM53.8 219.1h.3l.1 .1z"/>
<path d="M53.9 219.2l.5 .2zM53.9 219.2h.3l.2 .2zM54.1 219.4h.3zM54.2 219.4h.2zM54.2 219.4l.4 .3h-.1zM54.2 219.4h.2l.2 .3zM54.5 219.7l.2 .2zM54.5 219.9l.2 .1zM54.6 220h.1zM54.6 220l.2 .2zM54.6 220h.1l.1 .2zM131.7 198.8l-.6 1.9-.7-.3z"/>
<path d="M49.9 221.9l.6 .2h-.6zM49.9 221.9h.6v.2zM49.9 222.1l.6 .1zM49.9 221.7l.6 .2h-.6zM49.9 221.7h.6v.2zM49.9 222.2l.6 .3h-.6zM49.9 222.2h.6v.3zM49.9 222.5h.6zM49.9 222.5l.6 .1zM49.9 222.6l.6 .2h-.6zM49.9 222.6h.6v.2zM49.9 221.5l.6 .2h-.6z"/>
<path d="M49.9 221.5h.6v.2zM49.9 221.4l.6 .1zM49.9 221.4h.7zM49.9 222.8h.6zM50 221.2h.6zM50 221.2l.6 .2h-.7zM50 221.2h.6v.2zM50 222.8l.6 .2h-.6zM50 222.8h.5l.1 .2zM50 221.1l.6 .1zM50 221.1h.6zM50 223l.6 .2h-.6z"/>
<path d="M50 223h.6v.2zM50 223.2h.6zM50 223.2l.7 .2h-.6zM50 223.2h.6l.1 .2zM50 220.9l.6 .2h-.6zM50 220.9h.7l-.1 .2zM50.1 223.4l.7 .4h-.6zM50.1 223.4h.6l.1 .4zM50.1 220.7l.6 .2h-.7zM50.1 220.7h.6v.2zM50.1 220.6h.7zM50.1 220.6l.6 .1h-.6z"/>
<path d="M50.1 220.6h.7l-.1 .1zM50.2 220.4l.6 .2h-.7zM50.2 220.4h.7l-.1 .2zM50.2 223.8l.7 .2h-.6zM50.2 223.8h.6l.1 .2zM50.3 220.2l.6 .2h-.7zM50.3 220.2h.7l-.1 .2zM50.3 224l.7 .1h-.6zM50.3 224h.6l.1 .1zM50.4 224.1l.7 .3h-.6zM50.4 224.1h.6l.1 .3zM50.5 224.4l.6 .1h-.5z"/>
<path d="M50.5 224.4h.6v.1zM50.6 224.5l.7 .1h-.6zM50.6 224.5h.5l.2 .1zM50.7 224.6h.6zM50.7 224.6l.7 .1zM50.7 224.7l.8 .2h-.7zM50.7 224.7h.7l.1 .2zM50.8 224.9h.7zM50.9 224.9l.8 .1h-.7zM50.9 224.9h.6l.2 .1zM51 225l.7 .1zM51.1 225.1l.8 .1h-.7z"/>
<path d="M51.1 225.1h.6l.2 .1zM51.2 225.2h.8zM51.2 225.2l.9 .1zM51.3 225.3l1 .1h-.8zM51.3 225.3h.8l.2 .1zM51.5 225.4h.9zM51.5 220.2l.5 .2h-.5zM51.5 220.2h.5v.2zM51.5 220.4l.5 .2h-.5zM51.5 220.4h.5v.2zM51.5 220.6h.5zM51.5 220.6l.6 .1h-.6z"/>
<path d="M51.5 220.6h.5l.1 .1zM51.5 220.7l.6 .2h-.6zM51.5 220.7h.6v.2zM51.5 220.9l.7 .2h-.7zM51.5 220.9h.6l.1 .2zM51.5 221.1l.7 .1zM51.5 221.2h.7zM51.5 221.2l.7 .2h-.7zM51.5 221.2h.7v.2zM51.5 221.4l.9 .1zM51.5 221.5l1.4 .2h-1.4zM51.5 221.5h.9l.5 .2z"/>
<path d="M51.5 221.7l1.9 .2h-1.9zM51.5 221.7h1.4l.5 .2zM51.5 225.4h1.1zM51.6 225.4l1.2 .1zM51.6 225.5h1.8zM51.6 225.5h1.9zM51.7 225.5l1.5 .1h-1.2zM51.7 225.5h1.7l-.2 .1zM52 225.6l.9 .1zM52 225.6h1.2zM52.2 225.7h.7zM52.9 221.1l1.5 .1z"/>
<path d="M53 221.2h1.4zM53.1 221.2h1.3zM53.2 221.2l1.2 .2h-.6zM53.2 221.2h1.2v.2zM52.8 225.5h.7zM53.2 225.4h.3zM53.3 225.4h.3zM53.4 225.4h.2zM52.9 221.1l.6-.2 .9 .2zM53.5 220.9h.9v.2zM53.4 225.4l.3-.1-.1 .1zM53.7 225.3h.1l-.2 .1z"/>
<path d="M53.7 225.3h.1zM53.7 225.2h.2zM53.8 221.4l.6 .1zM53.8 225.2h.1zM54 221.5h.4v.2zM53.8 225.2l.2-.1zM54 225.1h.1l-.2 .1zM54.1 223.8l1.2 .2h-.8zM54.1 223.8h1.2v.2zM54 225.1l.1-.1zM53.5 220.9l.6-.2 .3 .2zM54.1 220.7h.3v.2z"/>
<path d="M54.1 225l.1-.1zM54.2 224.9l-.1 .1zM54.2 224.9l.2-.2zM54.4 224.7l-.1 .2zM54.1 220.7l.3-.1v.1zM54.4 220.6v.1zM54.4 224.6v.1zM54.5 224l.8 .1zM54.5 224h.8v.1zM54.7 220.2l.2 .2zM54.8 220.4l.2 .2zM54.9 224.1l.4 .3h-.2z"/>
<path d="M54.9 224.1h.4v.3zM54.9 220.6h.1zM54.9 220.6l.1 .1zM55 220.7l.1 .2zM55 220.9l.2 .2zM55.1 224.4l.2 .1zM55.1 224.4h.2v.1zM55.1 221.1l.1 .1zM55.2 224.5l.1 .1zM55.2 224.5h.1v.1zM121.8 222.2h.8l-.4 1.9zM132.7 234.8l2.4-.3v.6z"/>
<path d="M154.3 234.5l2.4 .3-2.4 .3z"/>
</g>
<path d="M51.5 222h2.7" fill="none" stroke="#000" stroke-width=".29"/>
<path d="M51.5 222.3h3.6" fill="none" stroke="#000" stroke-width=".3"/>
<path d="M51.6 222.7h3.7" fill="none" stroke="#000" stroke-width=".22"/>
<path d="M51.7 222.9h3.6" fill="none" stroke="#000" stroke-width=".23"/>
<path d="M52.3 223.3h3" fill="none" stroke="#000" stroke-width=".21"/>
<path d="M52.9 223.6h2.4" fill="none" stroke="#000" stroke-width=".41"/>
<path d="M20 18.9h180.9M20.2 18.7v246.2M200.6 18.7v246.2M20 265.2h180.9" fill="none" stroke="#000" stroke-width=".51"/>
<g font-size="4.2">
<text x="22.1" y="23.5">5. 外形、结构：</text>
<text x="28.2" y="29">5.1 外形图:</text>
<text x="63.2" y="269.9">ZHEJIANG JIANFU ELECTRONICS CO.，LTD</text>
</g>
<text font-size="4" x="63.9" y="172.7" transform="rotate(90 63.9 172.7)">REFERENCE DRAWING</text>
<text font-size="3.8" x="127.1" y="144.6" transform="rotate(90 127.1 144.6)">CIRCUIT DIAGRAM</text>
<g font-size="3.5">
<text x="74.5" y="177.5" transform="rotate(90 74.5 177.5)">WOULD BE ACCORDANCE WITH WT0158</text>
<text x="79.8" y="174.2" transform="rotate(90 79.8 174.2)">4. MANUFACTURING SPECIFCATION</text>
<text x="85.2" y="174.2" transform="rotate(90 85.2 174.2)">3. GENERAL TOLERANCE :± 0.3</text>
<text x="90.6" y="174.2" transform="rotate(90 90.6 174.2)">2. CONTACT RESISTANCE : 100m¦ Έ</text>
<text x="96" y="174.1" transform="rotate(90 96 174.1)">1. RATING : DC 12V 50mA</text>
<text x="106.7" y="174.1" transform="rotate(90 106.7 174.1)">NOTE</text>
<text x="90.6" y="223.9" transform="rotate(90 90.6 223.9)">MAX</text>
</g>
<text font-size="3.2" x="110.6" y="196.3" transform="rotate(90 110.6 196.3)">P.C.B LAND DIMENSION</text>
<text font-size="2.3" x="35.5" y="226.7" transform="rotate(90 35.5 226.7)">ASSEMBLY</text>
<g font-size="2.1">
<text x="35.2" y="190.2" transform="rotate(90 35.2 190.2)">6.0X6.0 Through Hole</text>
<text x="41" y="190.8" transform="rotate(90 41 190.8)">Tactile Switch</text>
</g>
<g font-size="1.8">
<text x="52.5" y="190.7" transform="rotate(90 52.5 190.7)">L.Y.D</text>
<text x="44.9" y="213.6" transform="rotate(90 44.9 213.6)">mm</text>
<text x="39.5" y="217.8" transform="rotate(90 39.5 217.8)">A-Cad</text>
<text x="44.8" y="223.9" transform="rotate(90 44.8 223.9)">1/1</text>
<text x="39.6" y="229.1" transform="rotate(90 39.6 229.1)">1/1</text>
<text x="45.4" y="233.8" transform="rotate(90 45.4 233.8)">2011.10.14</text>
<text x="39.6" y="239.6" transform="rotate(90 39.6 239.6)">0</text>
</g>
<g font-size="1.7">
<text x="49.8" y="226.6" transform="rotate(90 49.8 226.6)">ELECTRONICS CO.,LTD</text>
<text x="52.3" y="226.6" transform="rotate(90 52.3 226.6)">ZHEJIANG JIANFU</text>
</g>
<g font-size="1.6">
<text x="35" y="75.6" transform="rotate(90 35 75.6)">MODEL NO.</text>
<text x="39.3" y="75.7" transform="rotate(90 39.3 75.7)">TVDP01-</text>
<text x="35" y="89.8" transform="rotate(90 35 89.8)">CODE NO.</text>
<text x="39.3" y="84.3" transform="rotate(90 39.3 84.3)">CR</text>
<text x="34.9" y="100" transform="rotate(90 34.9 100)">&quot;H&quot;</text>
<text x="39.2" y="101.7" transform="rotate(90 39.2 101.7)">mm</text>
<text x="35.1" y="104.6" transform="rotate(90 35.1 104.6)">STEM COLOR</text>
<text x="35.1" y="114.9" transform="rotate(90 35.1 114.9)">BASE COLOR</text>
<text x="35.2" y="125.4" transform="rotate(90 35.2 125.4)">O/FORCE</text>
<text x="39.4" y="128.1" transform="rotate(90 39.4 128.1)">±</text>
<text x="39.4" y="130.4" transform="rotate(90 39.4 130.4)">0gf</text>
<text x="35.2" y="137.1" transform="rotate(90 35.2 137.1)">LIFE</text>
<text x="39.3" y="133.8" transform="rotate(90 39.3 133.8)">100,000 Cycles</text>
</g>
<g font-size="1.4">
<text x="39.4" y="106.4" transform="rotate(90 39.4 106.4)">RED</text>
<text x="39.5" y="117.2" transform="rotate(90 39.5 117.2)">BLACK</text>
</g>
<g font-size="1.3">
<text x="37.2" y="182.6" transform="rotate(90 37.2 182.6)">Model</text>
<text x="42.7" y="182.6" transform="rotate(90 42.7 182.6)">Item</text>
<text x="46.8" y="182.6" transform="rotate(90 46.8 182.6)">Approved by</text>
<text x="50.5" y="182.6" transform="rotate(90 50.5 182.6)">Checked by</text>
<text x="54.3" y="182.5" transform="rotate(90 54.3 182.5)">Designed by</text>
<text x="46.6" y="207.8" transform="rotate(90 46.6 207.8)">Unit</text>
<text x="37.6" y="212.8" transform="rotate(90 37.6 212.8)">Drawing name</text>
<text x="42.7" y="212.8" transform="rotate(90 42.7 212.8)">Tool</text>
<text x="46.7" y="218.2" transform="rotate(90 46.7 218.2)">Scale</text>
<text x="42.8" y="223.2" transform="rotate(90 42.8 223.2)">Sheet</text>
<text x="42.8" y="233.5" transform="rotate(90 42.8 233.5)">Rev.</text>
<text x="46.7" y="228.2" transform="rotate(90 46.7 228.2)">Date</text>
</g>
<text font-size=".6" x="48.8" y="218.3" transform="rotate(90 48.8 218.3)">JIAN FU ELECTRONICS</text>
</svg>
